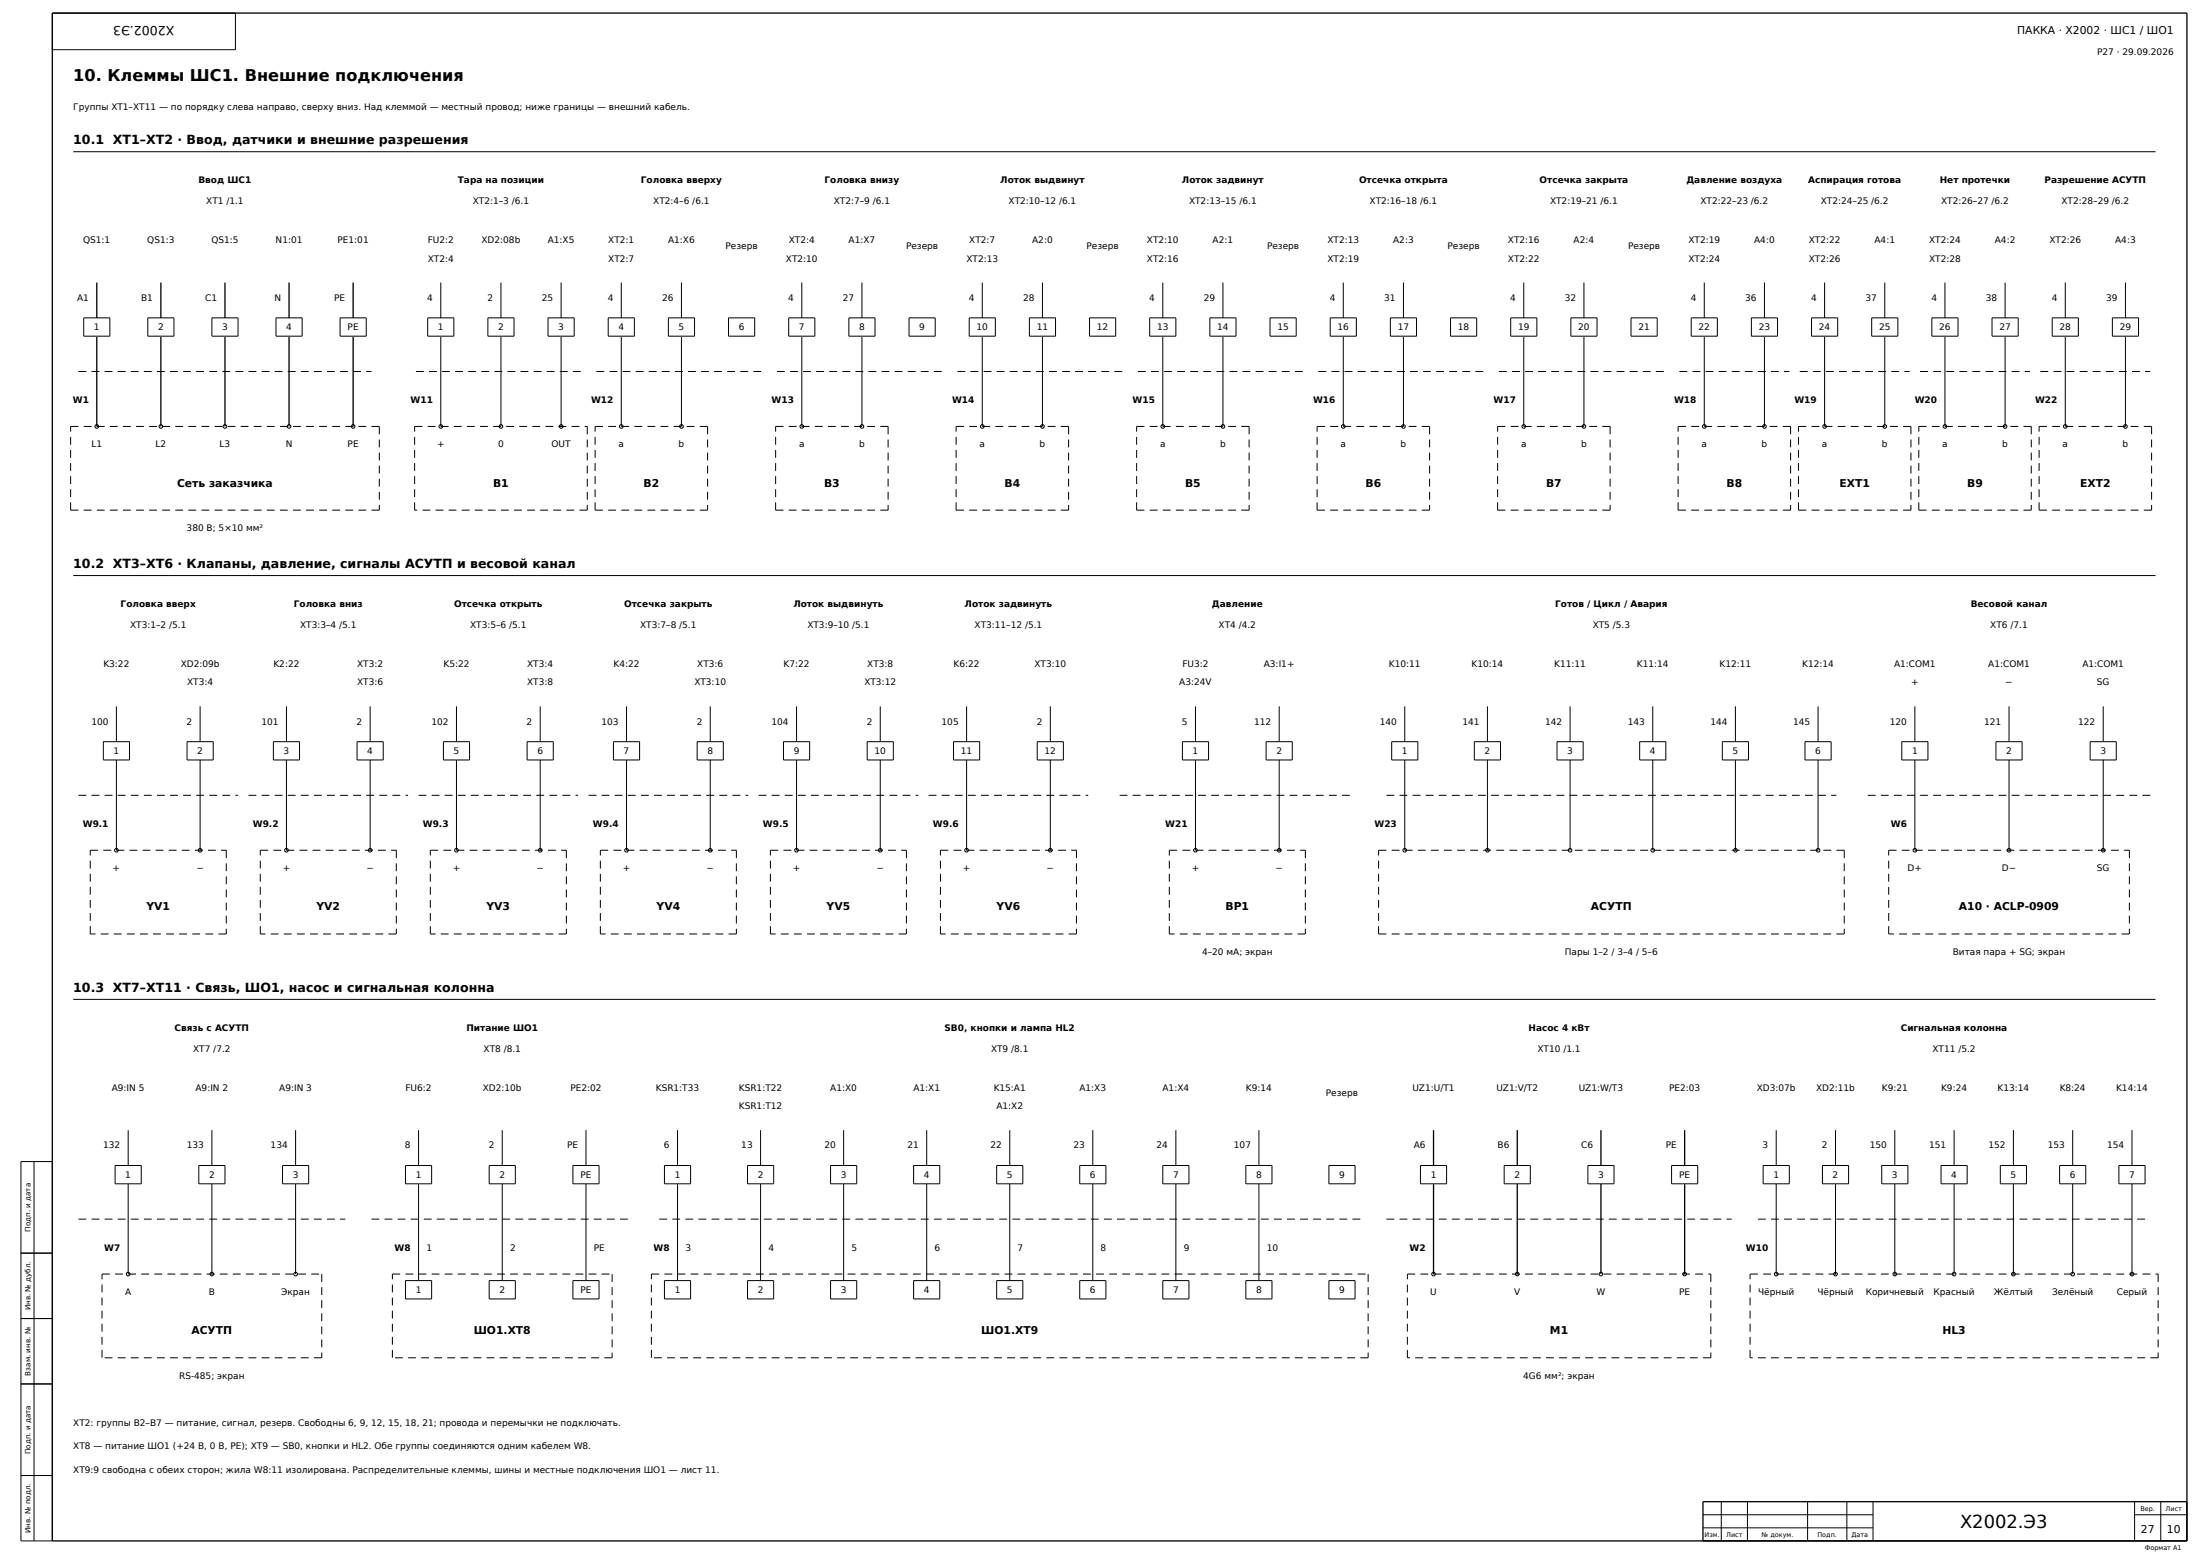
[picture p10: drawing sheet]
<svg xmlns="http://www.w3.org/2000/svg" width="841mm" height="594mm" viewBox="0 0 841 594" stroke-linecap="round" stroke-linejoin="round" font-family="sans-serif">
<path d="M20 5h816v584h-816zM37 108v55M836 574h-185v15" fill="none" stroke="#000" stroke-width=".5"/>
<g fill="none" stroke="#000" stroke-width=".38">
<path d="M20 5h70v14h-70zM28 58h796M8 444h12v145h-12zM13 444v145M8 479h12M8 504h12M8 529h12M8 564h12M651 579h65M658 574v15M668 574v15M691 574v15"/>
<path d="M706 574v15M716 574v15M816 579h20M816 574v15M826 574v15M651 584h65"/>
</g>
<path d="M30 142h112M27 163h118M145 163v32M27 195v-32M145 195h-118" fill="none" stroke="#000" stroke-width=".38" stroke-dasharray="3 2" stroke-linecap="butt"/>
<path d="M32 121.5h10v7h-10z" fill-rule="evenodd" fill="#fff"/>
<g fill="none" stroke="#000" stroke-width=".38">
<path d="M32 121.5h10v7h-10z"/>
<circle cx="37" cy="163" r=".7"/>
</g>
<path d="M61.5 108v55" fill="none" stroke="#000" stroke-width=".5"/>
<path d="M56.5 121.5h10v7h-10z" fill-rule="evenodd" fill="#fff"/>
<g fill="none" stroke="#000" stroke-width=".38">
<path d="M56.5 121.5h10v7h-10z"/>
<circle cx="61.5" cy="163" r=".7"/>
</g>
<path d="M86 108v55" fill="none" stroke="#000" stroke-width=".5"/>
<path d="M81 121.5h10v7h-10z" fill-rule="evenodd" fill="#fff"/>
<g fill="none" stroke="#000" stroke-width=".38">
<path d="M81 121.5h10v7h-10z"/>
<circle cx="86" cy="163" r=".7"/>
</g>
<path d="M110.5 108v55" fill="none" stroke="#000" stroke-width=".5"/>
<path d="M105.5 121.5h10v7h-10z" fill-rule="evenodd" fill="#fff"/>
<g fill="none" stroke="#000" stroke-width=".38">
<path d="M105.5 121.5h10v7h-10z"/>
<circle cx="110.5" cy="163" r=".7"/>
</g>
<path d="M135 108v55" fill="none" stroke="#000" stroke-width=".5"/>
<path d="M130 121.5h10v7h-10z" fill-rule="evenodd" fill="#fff"/>
<g fill="none" stroke="#000" stroke-width=".38">
<path d="M168.5 108v55M130 121.5h10v7h-10z"/>
<circle cx="135" cy="163" r=".7"/>
</g>
<path d="M159 142h65M158.5 163h66M224.5 163v32M158.5 195v-32M224.5 195h-66" fill="none" stroke="#000" stroke-width=".38" stroke-dasharray="3 2" stroke-linecap="butt"/>
<path d="M163.5 121.5h10v7h-10z" fill-rule="evenodd" fill="#fff"/>
<g fill="none" stroke="#000" stroke-width=".38">
<path d="M191.5 108v55M163.5 121.5h10v7h-10z"/>
<circle cx="168.5" cy="163" r=".7"/>
</g>
<path d="M186.5 121.5h10v7h-10z" fill-rule="evenodd" fill="#fff"/>
<g fill="none" stroke="#000" stroke-width=".38">
<path d="M214.5 108v55M186.5 121.5h10v7h-10z"/>
<circle cx="191.5" cy="163" r=".7"/>
</g>
<path d="M209.5 121.5h10v7h-10z" fill-rule="evenodd" fill="#fff"/>
<g fill="none" stroke="#000" stroke-width=".38">
<path d="M237.5 108v55M209.5 121.5h10v7h-10z"/>
<circle cx="214.5" cy="163" r=".7"/>
</g>
<path d="M228 142h65M227.5 163h43M270.5 163v32M227.5 195v-32M270.5 195h-43" fill="none" stroke="#000" stroke-width=".38" stroke-dasharray="3 2" stroke-linecap="butt"/>
<path d="M232.5 121.5h10v7h-10z" fill-rule="evenodd" fill="#fff"/>
<g fill="none" stroke="#000" stroke-width=".38">
<path d="M260.5 108v55M232.5 121.5h10v7h-10z"/>
<circle cx="237.5" cy="163" r=".7"/>
</g>
<path d="M255.5 121.5h10v7h-10z" fill-rule="evenodd" fill="#fff"/>
<g fill="none" stroke="#000" stroke-width=".38">
<path d="M255.5 121.5h10v7h-10z"/>
<circle cx="260.5" cy="163" r=".7"/>
</g>
<path d="M278.5 121.5h10v7h-10z" fill-rule="evenodd" fill="#fff"/>
<path d="M306.5 108v55M278.5 121.5h10v7h-10z" fill="none" stroke="#000" stroke-width=".38"/>
<path d="M297 142h65M296.5 163h43M339.5 163v32M296.5 195v-32M339.5 195h-43" fill="none" stroke="#000" stroke-width=".38" stroke-dasharray="3 2" stroke-linecap="butt"/>
<path d="M301.5 121.5h10v7h-10z" fill-rule="evenodd" fill="#fff"/>
<g fill="none" stroke="#000" stroke-width=".38">
<path d="M329.5 108v55M301.5 121.5h10v7h-10z"/>
<circle cx="306.5" cy="163" r=".7"/>
</g>
<path d="M324.5 121.5h10v7h-10z" fill-rule="evenodd" fill="#fff"/>
<g fill="none" stroke="#000" stroke-width=".38">
<path d="M324.5 121.5h10v7h-10z"/>
<circle cx="329.5" cy="163" r=".7"/>
</g>
<path d="M347.5 121.5h10v7h-10z" fill-rule="evenodd" fill="#fff"/>
<path d="M375.5 108v55M347.5 121.5h10v7h-10z" fill="none" stroke="#000" stroke-width=".38"/>
<path d="M366 142h65M365.5 163h43M408.5 163v32M365.5 195v-32M408.5 195h-43" fill="none" stroke="#000" stroke-width=".38" stroke-dasharray="3 2" stroke-linecap="butt"/>
<path d="M370.5 121.5h10v7h-10z" fill-rule="evenodd" fill="#fff"/>
<g fill="none" stroke="#000" stroke-width=".38">
<path d="M398.5 108v55M370.5 121.5h10v7h-10z"/>
<circle cx="375.5" cy="163" r=".7"/>
</g>
<path d="M393.5 121.5h10v7h-10z" fill-rule="evenodd" fill="#fff"/>
<g fill="none" stroke="#000" stroke-width=".38">
<path d="M393.5 121.5h10v7h-10z"/>
<circle cx="398.5" cy="163" r=".7"/>
</g>
<path d="M416.5 121.5h10v7h-10z" fill-rule="evenodd" fill="#fff"/>
<path d="M444.5 108v55M416.5 121.5h10v7h-10z" fill="none" stroke="#000" stroke-width=".38"/>
<path d="M435 142h65M434.5 163h43M477.5 163v32M434.5 195v-32M477.5 195h-43" fill="none" stroke="#000" stroke-width=".38" stroke-dasharray="3 2" stroke-linecap="butt"/>
<path d="M439.5 121.5h10v7h-10z" fill-rule="evenodd" fill="#fff"/>
<g fill="none" stroke="#000" stroke-width=".38">
<path d="M467.5 108v55M439.5 121.5h10v7h-10z"/>
<circle cx="444.5" cy="163" r=".7"/>
</g>
<path d="M462.5 121.5h10v7h-10z" fill-rule="evenodd" fill="#fff"/>
<g fill="none" stroke="#000" stroke-width=".38">
<path d="M462.5 121.5h10v7h-10z"/>
<circle cx="467.5" cy="163" r=".7"/>
</g>
<path d="M485.5 121.5h10v7h-10z" fill-rule="evenodd" fill="#fff"/>
<path d="M513.5 108v55M485.5 121.5h10v7h-10z" fill="none" stroke="#000" stroke-width=".38"/>
<path d="M504 142h65M503.5 163h43M546.5 163v32M503.5 195v-32M546.5 195h-43" fill="none" stroke="#000" stroke-width=".38" stroke-dasharray="3 2" stroke-linecap="butt"/>
<path d="M508.5 121.5h10v7h-10z" fill-rule="evenodd" fill="#fff"/>
<g fill="none" stroke="#000" stroke-width=".38">
<path d="M536.5 108v55M508.5 121.5h10v7h-10z"/>
<circle cx="513.5" cy="163" r=".7"/>
</g>
<path d="M531.5 121.5h10v7h-10z" fill-rule="evenodd" fill="#fff"/>
<g fill="none" stroke="#000" stroke-width=".38">
<path d="M531.5 121.5h10v7h-10z"/>
<circle cx="536.5" cy="163" r=".7"/>
</g>
<path d="M554.5 121.5h10v7h-10z" fill-rule="evenodd" fill="#fff"/>
<path d="M582.5 108v55M554.5 121.5h10v7h-10z" fill="none" stroke="#000" stroke-width=".38"/>
<path d="M573 142h65M572.5 163h43M615.5 163v32M572.5 195v-32M615.5 195h-43" fill="none" stroke="#000" stroke-width=".38" stroke-dasharray="3 2" stroke-linecap="butt"/>
<path d="M577.5 121.5h10v7h-10z" fill-rule="evenodd" fill="#fff"/>
<g fill="none" stroke="#000" stroke-width=".38">
<path d="M605.5 108v55M577.5 121.5h10v7h-10z"/>
<circle cx="582.5" cy="163" r=".7"/>
</g>
<path d="M600.5 121.5h10v7h-10z" fill-rule="evenodd" fill="#fff"/>
<g fill="none" stroke="#000" stroke-width=".38">
<path d="M600.5 121.5h10v7h-10z"/>
<circle cx="605.5" cy="163" r=".7"/>
</g>
<path d="M623.5 121.5h10v7h-10z" fill-rule="evenodd" fill="#fff"/>
<path d="M651.5 108v55M623.5 121.5h10v7h-10z" fill="none" stroke="#000" stroke-width=".38"/>
<path d="M642 142h42M641.5 163h43M684.5 163v32M641.5 195v-32M684.5 195h-43" fill="none" stroke="#000" stroke-width=".38" stroke-dasharray="3 2" stroke-linecap="butt"/>
<path d="M646.5 121.5h10v7h-10z" fill-rule="evenodd" fill="#fff"/>
<g fill="none" stroke="#000" stroke-width=".38">
<path d="M674.5 108v55M646.5 121.5h10v7h-10z"/>
<circle cx="651.5" cy="163" r=".7"/>
</g>
<path d="M669.5 121.5h10v7h-10z" fill-rule="evenodd" fill="#fff"/>
<g fill="none" stroke="#000" stroke-width=".38">
<path d="M697.5 108v55M669.5 121.5h10v7h-10z"/>
<circle cx="674.5" cy="163" r=".7"/>
</g>
<path d="M688 142h42M687.5 163h43M730.5 163v32M687.5 195v-32M730.5 195h-43" fill="none" stroke="#000" stroke-width=".38" stroke-dasharray="3 2" stroke-linecap="butt"/>
<path d="M692.5 121.5h10v7h-10z" fill-rule="evenodd" fill="#fff"/>
<g fill="none" stroke="#000" stroke-width=".38">
<path d="M720.5 108v55M692.5 121.5h10v7h-10z"/>
<circle cx="697.5" cy="163" r=".7"/>
</g>
<path d="M715.5 121.5h10v7h-10z" fill-rule="evenodd" fill="#fff"/>
<g fill="none" stroke="#000" stroke-width=".38">
<path d="M743.5 108v55M715.5 121.5h10v7h-10z"/>
<circle cx="720.5" cy="163" r=".7"/>
</g>
<path d="M734 142h42M733.5 163h43M776.5 163v32M733.5 195v-32M776.5 195h-43" fill="none" stroke="#000" stroke-width=".38" stroke-dasharray="3 2" stroke-linecap="butt"/>
<path d="M738.5 121.5h10v7h-10z" fill-rule="evenodd" fill="#fff"/>
<g fill="none" stroke="#000" stroke-width=".38">
<path d="M766.5 108v55M738.5 121.5h10v7h-10z"/>
<circle cx="743.5" cy="163" r=".7"/>
</g>
<path d="M761.5 121.5h10v7h-10z" fill-rule="evenodd" fill="#fff"/>
<g fill="none" stroke="#000" stroke-width=".38">
<path d="M789.5 108v55M761.5 121.5h10v7h-10z"/>
<circle cx="766.5" cy="163" r=".7"/>
</g>
<path d="M780 142h42M779.5 163h43M822.5 163v32M779.5 195v-32M822.5 195h-43" fill="none" stroke="#000" stroke-width=".38" stroke-dasharray="3 2" stroke-linecap="butt"/>
<path d="M784.5 121.5h10v7h-10z" fill-rule="evenodd" fill="#fff"/>
<g fill="none" stroke="#000" stroke-width=".38">
<path d="M812.5 108v55M784.5 121.5h10v7h-10z"/>
<circle cx="789.5" cy="163" r=".7"/>
</g>
<path d="M807.5 121.5h10v7h-10z" fill-rule="evenodd" fill="#fff"/>
<g fill="none" stroke="#000" stroke-width=".38">
<path d="M807.5 121.5h10v7h-10zM28 220h796M44.5 270v55"/>
<circle cx="812.5" cy="163" r=".7"/>
</g>
<path d="M30 304h61M34.5 325h52M86.5 325v32M34.5 357v-32M86.5 357h-52" fill="none" stroke="#000" stroke-width=".38" stroke-dasharray="3 2" stroke-linecap="butt"/>
<path d="M39.5 283.5h10v7h-10z" fill-rule="evenodd" fill="#fff"/>
<g fill="none" stroke="#000" stroke-width=".38">
<path d="M76.5 270v55M39.5 283.5h10v7h-10z"/>
<circle cx="44.5" cy="325" r=".7"/>
</g>
<path d="M71.5 283.5h10v7h-10z" fill-rule="evenodd" fill="#fff"/>
<g fill="none" stroke="#000" stroke-width=".38">
<path d="M109.5 270v55M71.5 283.5h10v7h-10z"/>
<circle cx="76.5" cy="325" r=".7"/>
</g>
<path d="M95 304h61M99.5 325h52M151.5 325v32M99.5 357v-32M151.5 357h-52" fill="none" stroke="#000" stroke-width=".38" stroke-dasharray="3 2" stroke-linecap="butt"/>
<path d="M104.5 283.5h10v7h-10z" fill-rule="evenodd" fill="#fff"/>
<g fill="none" stroke="#000" stroke-width=".38">
<path d="M141.5 270v55M104.5 283.5h10v7h-10z"/>
<circle cx="109.5" cy="325" r=".7"/>
</g>
<path d="M136.5 283.5h10v7h-10z" fill-rule="evenodd" fill="#fff"/>
<g fill="none" stroke="#000" stroke-width=".38">
<path d="M174.5 270v55M136.5 283.5h10v7h-10z"/>
<circle cx="141.5" cy="325" r=".7"/>
</g>
<path d="M160 304h61M164.5 325h52M216.5 325v32M164.5 357v-32M216.5 357h-52" fill="none" stroke="#000" stroke-width=".38" stroke-dasharray="3 2" stroke-linecap="butt"/>
<path d="M169.5 283.5h10v7h-10z" fill-rule="evenodd" fill="#fff"/>
<g fill="none" stroke="#000" stroke-width=".38">
<path d="M206.5 270v55M169.5 283.5h10v7h-10z"/>
<circle cx="174.5" cy="325" r=".7"/>
</g>
<path d="M201.5 283.5h10v7h-10z" fill-rule="evenodd" fill="#fff"/>
<g fill="none" stroke="#000" stroke-width=".38">
<path d="M239.5 270v55M201.5 283.5h10v7h-10z"/>
<circle cx="206.5" cy="325" r=".7"/>
</g>
<path d="M225 304h61M229.5 325h52M281.5 325v32M229.5 357v-32M281.5 357h-52" fill="none" stroke="#000" stroke-width=".38" stroke-dasharray="3 2" stroke-linecap="butt"/>
<path d="M234.5 283.5h10v7h-10z" fill-rule="evenodd" fill="#fff"/>
<g fill="none" stroke="#000" stroke-width=".38">
<path d="M271.5 270v55M234.5 283.5h10v7h-10z"/>
<circle cx="239.5" cy="325" r=".7"/>
</g>
<path d="M266.5 283.5h10v7h-10z" fill-rule="evenodd" fill="#fff"/>
<g fill="none" stroke="#000" stroke-width=".38">
<path d="M304.5 270v55M266.5 283.5h10v7h-10z"/>
<circle cx="271.5" cy="325" r=".7"/>
</g>
<path d="M290 304h61M294.5 325h52M346.5 325v32M294.5 357v-32M346.5 357h-52" fill="none" stroke="#000" stroke-width=".38" stroke-dasharray="3 2" stroke-linecap="butt"/>
<path d="M299.5 283.5h10v7h-10z" fill-rule="evenodd" fill="#fff"/>
<g fill="none" stroke="#000" stroke-width=".38">
<path d="M336.5 270v55M299.5 283.5h10v7h-10z"/>
<circle cx="304.5" cy="325" r=".7"/>
</g>
<path d="M331.5 283.5h10v7h-10z" fill-rule="evenodd" fill="#fff"/>
<g fill="none" stroke="#000" stroke-width=".38">
<path d="M369.5 270v55M331.5 283.5h10v7h-10z"/>
<circle cx="336.5" cy="325" r=".7"/>
</g>
<path d="M355 304h61M359.5 325h52M411.5 325v32M359.5 357v-32M411.5 357h-52" fill="none" stroke="#000" stroke-width=".38" stroke-dasharray="3 2" stroke-linecap="butt"/>
<path d="M364.5 283.5h10v7h-10z" fill-rule="evenodd" fill="#fff"/>
<g fill="none" stroke="#000" stroke-width=".38">
<path d="M401.5 270v55M364.5 283.5h10v7h-10z"/>
<circle cx="369.5" cy="325" r=".7"/>
</g>
<path d="M396.5 283.5h10v7h-10z" fill-rule="evenodd" fill="#fff"/>
<g fill="none" stroke="#000" stroke-width=".38">
<path d="M457 270v55M396.5 283.5h10v7h-10z"/>
<circle cx="401.5" cy="325" r=".7"/>
</g>
<path d="M428 304h90M447 325h52M499 325v32M447 357v-32M499 357h-52" fill="none" stroke="#000" stroke-width=".38" stroke-dasharray="3 2" stroke-linecap="butt"/>
<path d="M452 283.5h10v7h-10z" fill-rule="evenodd" fill="#fff"/>
<g fill="none" stroke="#000" stroke-width=".38">
<path d="M489 270v55M452 283.5h10v7h-10z"/>
<circle cx="457" cy="325" r=".7"/>
</g>
<path d="M484 283.5h10v7h-10z" fill-rule="evenodd" fill="#fff"/>
<g fill="none" stroke="#000" stroke-width=".38">
<path d="M537 270v55M484 283.5h10v7h-10z"/>
<circle cx="489" cy="325" r=".7"/>
</g>
<path d="M530 304h172M527 325h178M705 325v32M527 357v-32M705 357h-178" fill="none" stroke="#000" stroke-width=".38" stroke-dasharray="3 2" stroke-linecap="butt"/>
<path d="M532 283.5h10v7h-10z" fill-rule="evenodd" fill="#fff"/>
<g fill="none" stroke="#000" stroke-width=".38">
<path d="M568.6 270v55M532 283.5h10v7h-10z"/>
<circle cx="537" cy="325" r=".7"/>
</g>
<path d="M563.6 283.5h10v7h-10z" fill-rule="evenodd" fill="#fff"/>
<g fill="none" stroke="#000" stroke-width=".38">
<path d="M600.2 270v55M563.6 283.5h10v7h-10z"/>
<circle cx="568.6" cy="325" r=".7"/>
</g>
<path d="M595.2 283.5h10v7h-10z" fill-rule="evenodd" fill="#fff"/>
<g fill="none" stroke="#000" stroke-width=".38">
<path d="M631.8 270v55M595.2 283.5h10v7h-10z"/>
<circle cx="600.2" cy="325" r=".7"/>
</g>
<path d="M626.8 283.5h10v7h-10z" fill-rule="evenodd" fill="#fff"/>
<g fill="none" stroke="#000" stroke-width=".38">
<path d="M663.4 270v55M626.8 283.5h10v7h-10z"/>
<circle cx="631.8" cy="325" r=".7"/>
</g>
<path d="M658.4 283.5h10v7h-10z" fill-rule="evenodd" fill="#fff"/>
<g fill="none" stroke="#000" stroke-width=".38">
<path d="M695 270v55M658.4 283.5h10v7h-10z"/>
<circle cx="663.4" cy="325" r=".7"/>
</g>
<path d="M690 283.5h10v7h-10z" fill-rule="evenodd" fill="#fff"/>
<g fill="none" stroke="#000" stroke-width=".38">
<path d="M732 270v55M690 283.5h10v7h-10z"/>
<circle cx="695" cy="325" r=".7"/>
</g>
<path d="M714 304h108M722 325h92M814 325v32M722 357v-32M814 357h-92" fill="none" stroke="#000" stroke-width=".38" stroke-dasharray="3 2" stroke-linecap="butt"/>
<path d="M727 283.5h10v7h-10z" fill-rule="evenodd" fill="#fff"/>
<g fill="none" stroke="#000" stroke-width=".38">
<path d="M768 270v55M727 283.5h10v7h-10z"/>
<circle cx="732" cy="325" r=".7"/>
</g>
<path d="M763 283.5h10v7h-10z" fill-rule="evenodd" fill="#fff"/>
<g fill="none" stroke="#000" stroke-width=".38">
<path d="M804 270v55M763 283.5h10v7h-10z"/>
<circle cx="768" cy="325" r=".7"/>
</g>
<path d="M799 283.5h10v7h-10z" fill-rule="evenodd" fill="#fff"/>
<g fill="none" stroke="#000" stroke-width=".38">
<path d="M799 283.5h10v7h-10zM28 382h796M49 432v55"/>
<circle cx="804" cy="325" r=".7"/>
</g>
<path d="M30 466h102M39 487h84M123 487v32M39 519v-32M123 519h-84" fill="none" stroke="#000" stroke-width=".38" stroke-dasharray="3 2" stroke-linecap="butt"/>
<path d="M44 445.5h10v7h-10z" fill-rule="evenodd" fill="#fff"/>
<g fill="none" stroke="#000" stroke-width=".38">
<path d="M81 432v55M44 445.5h10v7h-10z"/>
<circle cx="49" cy="487" r=".7"/>
</g>
<path d="M76 445.5h10v7h-10z" fill-rule="evenodd" fill="#fff"/>
<g fill="none" stroke="#000" stroke-width=".38">
<path d="M113 432v55M76 445.5h10v7h-10z"/>
<circle cx="81" cy="487" r=".7"/>
</g>
<path d="M108 445.5h10v7h-10z" fill-rule="evenodd" fill="#fff"/>
<g fill="none" stroke="#000" stroke-width=".38">
<path d="M160 432v61M108 445.5h10v7h-10z"/>
<circle cx="113" cy="487" r=".7"/>
</g>
<path d="M142 466h100M150 487h84M234 487v32M150 519v-32M234 519h-84" fill="none" stroke="#000" stroke-width=".38" stroke-dasharray="3 2" stroke-linecap="butt"/>
<path d="M155 445.5h10v7h-10z" fill-rule="evenodd" fill="#fff"/>
<path d="M155 445.5h10v7h-10z" fill="none" stroke="#000" stroke-width=".38"/>
<path d="M155 489.5h10v7h-10z" fill-rule="evenodd" fill="#fff"/>
<path d="M192 432v61M155 489.5h10v7h-10z" fill="none" stroke="#000" stroke-width=".38"/>
<path d="M187 445.5h10v7h-10z" fill-rule="evenodd" fill="#fff"/>
<path d="M187 445.5h10v7h-10z" fill="none" stroke="#000" stroke-width=".38"/>
<path d="M187 489.5h10v7h-10z" fill-rule="evenodd" fill="#fff"/>
<path d="M224 432v61M187 489.5h10v7h-10z" fill="none" stroke="#000" stroke-width=".38"/>
<path d="M219 445.5h10v7h-10z" fill-rule="evenodd" fill="#fff"/>
<path d="M219 445.5h10v7h-10z" fill="none" stroke="#000" stroke-width=".38"/>
<path d="M219 489.5h10v7h-10z" fill-rule="evenodd" fill="#fff"/>
<path d="M259 432v61M219 489.5h10v7h-10z" fill="none" stroke="#000" stroke-width=".38"/>
<path d="M252 466h268M249 487h274M523 487v32M249 519v-32M523 519h-274" fill="none" stroke="#000" stroke-width=".38" stroke-dasharray="3 2" stroke-linecap="butt"/>
<path d="M254 445.5h10v7h-10z" fill-rule="evenodd" fill="#fff"/>
<path d="M254 445.5h10v7h-10z" fill="none" stroke="#000" stroke-width=".38"/>
<path d="M254 489.5h10v7h-10z" fill-rule="evenodd" fill="#fff"/>
<path d="M290.7 432v61M254 489.5h10v7h-10z" fill="none" stroke="#000" stroke-width=".38"/>
<path d="M285.8 445.5h9.9v7h-9.9z" fill-rule="evenodd" fill="#fff"/>
<path d="M285.8 445.5h10v7h-10z" fill="none" stroke="#000" stroke-width=".38"/>
<path d="M285.8 489.5h9.9v7h-9.9z" fill-rule="evenodd" fill="#fff"/>
<path d="M322.5 432v61M285.8 489.5h10v7h-10z" fill="none" stroke="#000" stroke-width=".38"/>
<path d="M317.5 445.5h10v7h-10z" fill-rule="evenodd" fill="#fff"/>
<path d="M317.5 445.5h10v7h-10z" fill="none" stroke="#000" stroke-width=".38"/>
<path d="M317.5 489.5h10v7h-10z" fill-rule="evenodd" fill="#fff"/>
<path d="M354.2 432v61M317.5 489.5h10v7h-10z" fill="none" stroke="#000" stroke-width=".38"/>
<path d="M349.2 445.5h10v7h-10z" fill-rule="evenodd" fill="#fff"/>
<path d="M349.2 445.5h10v7h-10z" fill="none" stroke="#000" stroke-width=".38"/>
<path d="M349.2 489.5h10v7h-10z" fill-rule="evenodd" fill="#fff"/>
<path d="M386 432v61M349.2 489.5h10v7h-10z" fill="none" stroke="#000" stroke-width=".38"/>
<path d="M381 445.5h10v7h-10z" fill-rule="evenodd" fill="#fff"/>
<path d="M381 445.5h10v7h-10z" fill="none" stroke="#000" stroke-width=".38"/>
<path d="M381 489.5h10v7h-10z" fill-rule="evenodd" fill="#fff"/>
<path d="M417.7 432v61M381 489.5h10v7h-10z" fill="none" stroke="#000" stroke-width=".38"/>
<path d="M412.7 445.5h10v7h-10z" fill-rule="evenodd" fill="#fff"/>
<path d="M412.7 445.5h10v7h-10z" fill="none" stroke="#000" stroke-width=".38"/>
<path d="M412.7 489.5h10v7h-10z" fill-rule="evenodd" fill="#fff"/>
<path d="M449.5 432v61M412.7 489.5h10v7h-10z" fill="none" stroke="#000" stroke-width=".38"/>
<path d="M444.5 445.5h10v7h-10z" fill-rule="evenodd" fill="#fff"/>
<path d="M444.5 445.5h10v7h-10z" fill="none" stroke="#000" stroke-width=".38"/>
<path d="M444.5 489.5h10v7h-10z" fill-rule="evenodd" fill="#fff"/>
<path d="M481.2 432v61M444.5 489.5h10v7h-10z" fill="none" stroke="#000" stroke-width=".38"/>
<path d="M476.2 445.5h10v7h-10z" fill-rule="evenodd" fill="#fff"/>
<path d="M476.2 445.5h10v7h-10z" fill="none" stroke="#000" stroke-width=".38"/>
<path d="M476.2 489.5h10v7h-10z" fill-rule="evenodd" fill="#fff"/>
<path d="M476.2 489.5h10v7h-10z" fill="none" stroke="#000" stroke-width=".38"/>
<path d="M508 445.5h10v7h-10z" fill-rule="evenodd" fill="#fff"/>
<path d="M508 445.5h10v7h-10z" fill="none" stroke="#000" stroke-width=".38"/>
<path d="M508 489.5h10v7h-10z" fill-rule="evenodd" fill="#fff"/>
<path d="M508 489.5h10v7h-10z" fill="none" stroke="#000" stroke-width=".38"/>
<path d="M530 466h132M538 487h116M654 487v32M538 519v-32M654 519h-116" fill="none" stroke="#000" stroke-width=".38" stroke-dasharray="3 2" stroke-linecap="butt"/>
<path d="M548 432v55" fill="none" stroke="#000" stroke-width=".5"/>
<path d="M543 445.5h10v7h-10z" fill-rule="evenodd" fill="#fff"/>
<g fill="none" stroke="#000" stroke-width=".38">
<path d="M543 445.5h10v7h-10z"/>
<circle cx="548" cy="487" r=".7"/>
</g>
<path d="M580 432v55" fill="none" stroke="#000" stroke-width=".5"/>
<path d="M575 445.5h10v7h-10z" fill-rule="evenodd" fill="#fff"/>
<g fill="none" stroke="#000" stroke-width=".38">
<path d="M575 445.5h10v7h-10z"/>
<circle cx="580" cy="487" r=".7"/>
</g>
<path d="M612 432v55" fill="none" stroke="#000" stroke-width=".5"/>
<path d="M607 445.5h10v7h-10z" fill-rule="evenodd" fill="#fff"/>
<g fill="none" stroke="#000" stroke-width=".38">
<path d="M607 445.5h10v7h-10z"/>
<circle cx="612" cy="487" r=".7"/>
</g>
<path d="M644 432v55" fill="none" stroke="#000" stroke-width=".5"/>
<path d="M639 445.5h10v7h-10z" fill-rule="evenodd" fill="#fff"/>
<g fill="none" stroke="#000" stroke-width=".38">
<path d="M679 432v55M639 445.5h10v7h-10z"/>
<circle cx="644" cy="487" r=".7"/>
</g>
<path d="M672 466h150M669 487h156M825 487v32M669 519v-32M825 519h-156" fill="none" stroke="#000" stroke-width=".38" stroke-dasharray="3 2" stroke-linecap="butt"/>
<path d="M674 445.5h10v7h-10z" fill-rule="evenodd" fill="#fff"/>
<g fill="none" stroke="#000" stroke-width=".38">
<path d="M701.7 432v55M674 445.5h10v7h-10z"/>
<circle cx="679" cy="487" r=".7"/>
</g>
<path d="M696.7 445.5h10v7h-10z" fill-rule="evenodd" fill="#fff"/>
<g fill="none" stroke="#000" stroke-width=".38">
<path d="M724.3 432v55M696.7 445.5h10v7h-10z"/>
<circle cx="701.7" cy="487" r=".7"/>
</g>
<path d="M719.3 445.5h10v7h-10z" fill-rule="evenodd" fill="#fff"/>
<g fill="none" stroke="#000" stroke-width=".38">
<path d="M747 432v55M719.3 445.5h10v7h-10z"/>
<circle cx="724.3" cy="487" r=".7"/>
</g>
<path d="M742 445.5h10v7h-10z" fill-rule="evenodd" fill="#fff"/>
<g fill="none" stroke="#000" stroke-width=".38">
<path d="M769.7 432v55M742 445.5h10v7h-10z"/>
<circle cx="747" cy="487" r=".7"/>
</g>
<path d="M764.7 445.5h10v7h-10z" fill-rule="evenodd" fill="#fff"/>
<g fill="none" stroke="#000" stroke-width=".38">
<path d="M792.3 432v55M764.7 445.5h10v7h-10z"/>
<circle cx="769.7" cy="487" r=".7"/>
</g>
<path d="M787.3 445.5h10v7h-10z" fill-rule="evenodd" fill="#fff"/>
<g fill="none" stroke="#000" stroke-width=".38">
<path d="M815 432v55M787.3 445.5h10v7h-10z"/>
<circle cx="792.3" cy="487" r=".7"/>
</g>
<path d="M810 445.5h10v7h-10z" fill-rule="evenodd" fill="#fff"/>
<g fill="none" stroke="#000" stroke-width=".38">
<path d="M810 445.5h10v7h-10z"/>
<circle cx="815" cy="487" r=".7"/>
</g>
<text font-size="6.9" x="749.3" y="584">X2002.Э3</text>
<text font-size="6.2" x="28" y="31">10. Клеммы ШС1. Внешние подключения</text>
<g font-size="4.8">
<text x="66.7" y="10" transform="rotate(-180 66.7 10)">X2002.Э3</text>
<text x="28" y="55">10.1 XT1–XT2 · Ввод, датчики и внешние разрешения</text>
<text x="28" y="217">10.2 XT3–XT6 · Клапаны, давление, сигналы АСУТП и весовой канал</text>
<text x="28" y="379">10.3 XT7–XT11 · Связь, ШО1, насос и сигнальная колонна</text>
</g>
<g font-size="4.1">
<text x="771.1" y="13">ПАККА · X2002 · ШС1 / ШО1</text>
<text x="67.7" y="186">Сеть заказчика</text>
<text x="188.5" y="186">B1</text>
<text x="246" y="186">B2</text>
<text x="315" y="186">B3</text>
<text x="384" y="186">B4</text>
<text x="453" y="186">B5</text>
<text x="522" y="186">B6</text>
<text x="591" y="186">B7</text>
<text x="660" y="186">B8</text>
<text x="703.2" y="186">EXT1</text>
<text x="752" y="186">B9</text>
<text x="795.2" y="186">EXT2</text>
<text x="56" y="348">YV1</text>
<text x="121" y="348">YV2</text>
<text x="186" y="348">YV3</text>
<text x="251" y="348">YV4</text>
<text x="316" y="348">YV5</text>
<text x="381" y="348">YV6</text>
<text x="468.5" y="348">BP1</text>
<text x="608.2" y="348">АСУТП</text>
<text x="748.8" y="348">A10 · ACLP-0909</text>
<text x="73.2" y="510">АСУТП</text>
<text x="181.1" y="510">ШО1.XT8</text>
<text x="375.1" y="510">ШО1.XT9</text>
<text x="592.5" y="510">M1</text>
<text x="742.5" y="510">HL3</text>
<text x="818.4" y="586">27</text>
<text x="828.4" y="586">10</text>
</g>
<g font-size="3.4">
<text x="801.7" y="21">Р27 · 29.09.2026</text>
<text x="28" y="42">Группы XT1–XT11 — по порядку слева направо, сверху вниз. Над клеммой — местный провод; ниже границы — внешний кабель.</text>
<text x="75.9" y="70">Ввод ШС1</text>
<text x="175" y="70">Тара на позиции</text>
<text x="245" y="70">Головка вверху</text>
<text x="315.2" y="70">Головка внизу</text>
<text x="382.4" y="70">Лоток выдвинут</text>
<text x="451.8" y="70">Лоток задвинут</text>
<text x="519.5" y="70">Отсечка открыта</text>
<text x="588.5" y="70">Отсечка закрыта</text>
<text x="644.6" y="70">Давление воздуха</text>
<text x="691.2" y="70">Аспирация готова</text>
<text x="741.5" y="70">Нет протечки</text>
<text x="781.6" y="70">Разрешение АСУТП</text>
<text x="78.8" y="78">XT1 /1.1</text>
<text x="180.7" y="78">XT2:1–3 /6.1</text>
<text x="249.7" y="78">XT2:4–6 /6.1</text>
<text x="318.7" y="78">XT2:7–9 /6.1</text>
<text x="385.5" y="78">XT2:10–12 /6.1</text>
<text x="454.5" y="78">XT2:13–15 /6.1</text>
<text x="523.5" y="78">XT2:16–18 /6.1</text>
<text x="592.5" y="78">XT2:19–21 /6.1</text>
<text x="650" y="78">XT2:22–23 /6.2</text>
<text x="696" y="78">XT2:24–25 /6.2</text>
<text x="742" y="78">XT2:26–27 /6.2</text>
<text x="788" y="78">XT2:28–29 /6.2</text>
<text x="31.8" y="93">QS1:1</text>
<text x="56.3" y="93">QS1:3</text>
<text x="80.8" y="93">QS1:5</text>
<text x="105.4" y="93">N1:01</text>
<text x="129" y="93">PE1:01</text>
<text x="163.5" y="93">FU2:2</text>
<text x="184.1" y="93">XD2:08b</text>
<text x="209.4" y="93">A1:X5</text>
<text x="232.5" y="93">XT2:1</text>
<text x="255.4" y="93">A1:X6</text>
<text x="277.3" y="95">Резерв</text>
<text x="301.5" y="93">XT2:4</text>
<text x="324.4" y="93">A1:X7</text>
<text x="346.3" y="95">Резерв</text>
<text x="370.5" y="93">XT2:7</text>
<text x="394.6" y="93">A2:0</text>
<text x="415.3" y="95">Резерв</text>
<text x="438.4" y="93">XT2:10</text>
<text x="463.6" y="93">A2:1</text>
<text x="484.3" y="95">Резерв</text>
<text x="507.4" y="93">XT2:13</text>
<text x="532.6" y="93">A2:3</text>
<text x="553.3" y="95">Резерв</text>
<text x="576.4" y="93">XT2:16</text>
<text x="601.6" y="93">A2:4</text>
<text x="622.3" y="95">Резерв</text>
<text x="645.4" y="93">XT2:19</text>
<text x="670.6" y="93">A4:0</text>
<text x="691.4" y="93">XT2:22</text>
<text x="716.6" y="93">A4:1</text>
<text x="737.4" y="93">XT2:24</text>
<text x="762.6" y="93">A4:2</text>
<text x="783.4" y="93">XT2:26</text>
<text x="808.6" y="93">A4:3</text>
<text x="163.5" y="100">XT2:4</text>
<text x="232.5" y="100">XT2:7</text>
<text x="300.4" y="100">XT2:10</text>
<text x="369.4" y="100">XT2:13</text>
<text x="438.4" y="100">XT2:16</text>
<text x="507.4" y="100">XT2:19</text>
<text x="576.4" y="100">XT2:22</text>
<text x="645.4" y="100">XT2:24</text>
<text x="691.4" y="100">XT2:26</text>
<text x="737.4" y="100">XT2:28</text>
<text x="29.5" y="115">A1</text>
<text x="54" y="115">B1</text>
<text x="78.4" y="115">C1</text>
<text x="104.9" y="115">N</text>
<text x="127.8" y="115">PE</text>
<text x="163.3" y="115">4</text>
<text x="186.3" y="115">2</text>
<text x="207.1" y="115">25</text>
<text x="232.3" y="115">4</text>
<text x="253.1" y="115">26</text>
<text x="301.3" y="115">4</text>
<text x="322.1" y="115">27</text>
<text x="370.3" y="115">4</text>
<text x="391.1" y="115">28</text>
<text x="439.3" y="115">4</text>
<text x="460.1" y="115">29</text>
<text x="508.3" y="115">4</text>
<text x="529.1" y="115">31</text>
<text x="577.3" y="115">4</text>
<text x="598.1" y="115">32</text>
<text x="646.3" y="115">4</text>
<text x="667.1" y="115">36</text>
<text x="692.3" y="115">4</text>
<text x="713.1" y="115">37</text>
<text x="738.3" y="115">4</text>
<text x="759.1" y="115">38</text>
<text x="784.3" y="115">4</text>
<text x="805.1" y="115">39</text>
<text x="35.9" y="126.2">1</text>
<text x="60.4" y="126.2">2</text>
<text x="84.9" y="126.2">3</text>
<text x="109.4" y="126.2">4</text>
<text x="132.9" y="126.2">PE</text>
<text x="167.4" y="126.2">1</text>
<text x="190.4" y="126.2">2</text>
<text x="213.4" y="126.2">3</text>
<text x="236.4" y="126.2">4</text>
<text x="259.4" y="126.2">5</text>
<text x="282.4" y="126.2">6</text>
<text x="305.4" y="126.2">7</text>
<text x="328.4" y="126.2">8</text>
<text x="351.4" y="126.2">9</text>
<text x="373.3" y="126.2">10</text>
<text x="396.3" y="126.2">11</text>
<text x="419.3" y="126.2">12</text>
<text x="442.3" y="126.2">13</text>
<text x="465.3" y="126.2">14</text>
<text x="488.3" y="126.2">15</text>
<text x="511.3" y="126.2">16</text>
<text x="534.3" y="126.2">17</text>
<text x="557.3" y="126.2">18</text>
<text x="580.3" y="126.2">19</text>
<text x="603.3" y="126.2">20</text>
<text x="626.3" y="126.2">21</text>
<text x="649.3" y="126.2">22</text>
<text x="672.3" y="126.2">23</text>
<text x="695.3" y="126.2">24</text>
<text x="718.3" y="126.2">25</text>
<text x="741.3" y="126.2">26</text>
<text x="764.3" y="126.2">27</text>
<text x="787.3" y="126.2">28</text>
<text x="810.3" y="126.2">29</text>
<text x="27.8" y="154">W1</text>
<text x="156.9" y="154">W11</text>
<text x="225.9" y="154">W12</text>
<text x="294.9" y="154">W13</text>
<text x="363.9" y="154">W14</text>
<text x="432.9" y="154">W15</text>
<text x="501.9" y="154">W16</text>
<text x="570.9" y="154">W17</text>
<text x="639.9" y="154">W18</text>
<text x="685.9" y="154">W19</text>
<text x="731.9" y="154">W20</text>
<text x="777.9" y="154">W22</text>
<text x="35" y="171">L1</text>
<text x="59.5" y="171">L2</text>
<text x="84" y="171">L3</text>
<text x="109.2" y="171">N</text>
<text x="132.9" y="171">PE</text>
<text x="167.1" y="171">+</text>
<text x="190.4" y="171">0</text>
<text x="210.8" y="171">OUT</text>
<text x="236.4" y="171">a</text>
<text x="259.4" y="171">b</text>
<text x="305.4" y="171">a</text>
<text x="328.4" y="171">b</text>
<text x="374.4" y="171">a</text>
<text x="397.4" y="171">b</text>
<text x="443.4" y="171">a</text>
<text x="466.4" y="171">b</text>
<text x="512.4" y="171">a</text>
<text x="535.4" y="171">b</text>
<text x="581.4" y="171">a</text>
<text x="604.4" y="171">b</text>
<text x="650.4" y="171">a</text>
<text x="673.4" y="171">b</text>
<text x="696.4" y="171">a</text>
<text x="719.4" y="171">b</text>
<text x="742.4" y="171">a</text>
<text x="765.4" y="171">b</text>
<text x="788.4" y="171">a</text>
<text x="811.4" y="171">b</text>
<text x="71.4" y="203">380 В; 5×10 мм²</text>
<text x="46.1" y="232">Головка вверх</text>
<text x="112.3" y="232">Головка вниз</text>
<text x="173.6" y="232">Отсечка открыть</text>
<text x="238.6" y="232">Отсечка закрыть</text>
<text x="303.3" y="232">Лоток выдвинуть</text>
<text x="368.8" y="232">Лоток задвинуть</text>
<text x="463.3" y="232">Давление</text>
<text x="594.5" y="232">Готов / Цикл / Авария</text>
<text x="753.4" y="232">Весовой канал</text>
<text x="49.7" y="240">XT3:1–2 /5.1</text>
<text x="114.7" y="240">XT3:3–4 /5.1</text>
<text x="179.7" y="240">XT3:5–6 /5.1</text>
<text x="244.7" y="240">XT3:7–8 /5.1</text>
<text x="308.6" y="240">XT3:9–10 /5.1</text>
<text x="372.5" y="240">XT3:11–12 /5.1</text>
<text x="465.8" y="240">XT4 /4.2</text>
<text x="608.8" y="240">XT5 /5.3</text>
<text x="760.8" y="240">XT6 /7.1</text>
<text x="39.5" y="255">K3:22</text>
<text x="69.1" y="255">XD2:09b</text>
<text x="104.5" y="255">K2:22</text>
<text x="136.5" y="255">XT3:2</text>
<text x="169.5" y="255">K5:22</text>
<text x="201.5" y="255">XT3:4</text>
<text x="234.5" y="255">K4:22</text>
<text x="266.5" y="255">XT3:6</text>
<text x="299.5" y="255">K7:22</text>
<text x="331.5" y="255">XT3:8</text>
<text x="364.5" y="255">K6:22</text>
<text x="395.4" y="255">XT3:10</text>
<text x="452" y="255">FU3:2</text>
<text x="483.1" y="255">A3:I1+</text>
<text x="530.9" y="255">K10:11</text>
<text x="562.5" y="255">K10:14</text>
<text x="594.1" y="255">K11:11</text>
<text x="625.7" y="255">K11:14</text>
<text x="657.3" y="255">K12:11</text>
<text x="688.9" y="255">K12:14</text>
<text x="724" y="255">A1:COM1</text>
<text x="760" y="255">A1:COM1</text>
<text x="796" y="255">A1:COM1</text>
<text x="71.5" y="262">XT3:4</text>
<text x="136.5" y="262">XT3:6</text>
<text x="201.5" y="262">XT3:8</text>
<text x="265.4" y="262">XT3:10</text>
<text x="330.4" y="262">XT3:12</text>
<text x="450.8" y="262">A3:24V</text>
<text x="730.6" y="262">+</text>
<text x="766.6" y="262">−</text>
<text x="801.6" y="262">SG</text>
<text x="35" y="277">100</text>
<text x="71.3" y="277">2</text>
<text x="100" y="277">101</text>
<text x="136.3" y="277">2</text>
<text x="165" y="277">102</text>
<text x="201.3" y="277">2</text>
<text x="230" y="277">103</text>
<text x="266.3" y="277">2</text>
<text x="295" y="277">104</text>
<text x="331.3" y="277">2</text>
<text x="360" y="277">105</text>
<text x="396.3" y="277">2</text>
<text x="451.8" y="277">5</text>
<text x="479.5" y="277">112</text>
<text x="527.5" y="277">140</text>
<text x="559.1" y="277">141</text>
<text x="590.7" y="277">142</text>
<text x="622.3" y="277">143</text>
<text x="653.9" y="277">144</text>
<text x="685.5" y="277">145</text>
<text x="722.5" y="277">120</text>
<text x="758.5" y="277">121</text>
<text x="794.5" y="277">122</text>
<text x="43.4" y="288.2">1</text>
<text x="75.4" y="288.2">2</text>
<text x="108.4" y="288.2">3</text>
<text x="140.4" y="288.2">4</text>
<text x="173.4" y="288.2">5</text>
<text x="205.4" y="288.2">6</text>
<text x="238.4" y="288.2">7</text>
<text x="270.4" y="288.2">8</text>
<text x="303.4" y="288.2">9</text>
<text x="334.3" y="288.2">10</text>
<text x="367.3" y="288.2">11</text>
<text x="399.3" y="288.2">12</text>
<text x="455.9" y="288.2">1</text>
<text x="487.9" y="288.2">2</text>
<text x="535.9" y="288.2">1</text>
<text x="567.5" y="288.2">2</text>
<text x="599.1" y="288.2">3</text>
<text x="630.7" y="288.2">4</text>
<text x="662.3" y="288.2">5</text>
<text x="693.9" y="288.2">6</text>
<text x="730.9" y="288.2">1</text>
<text x="766.9" y="288.2">2</text>
<text x="802.9" y="288.2">3</text>
<text x="31.6" y="316">W9.1</text>
<text x="96.6" y="316">W9.2</text>
<text x="161.6" y="316">W9.3</text>
<text x="226.6" y="316">W9.4</text>
<text x="291.6" y="316">W9.5</text>
<text x="356.6" y="316">W9.6</text>
<text x="445.4" y="316">W21</text>
<text x="525.4" y="316">W23</text>
<text x="722.8" y="316">W6</text>
<text x="43.1" y="333">+</text>
<text x="75.1" y="333">−</text>
<text x="108.1" y="333">+</text>
<text x="140.1" y="333">−</text>
<text x="173.1" y="333">+</text>
<text x="205.1" y="333">−</text>
<text x="238.1" y="333">+</text>
<text x="270.1" y="333">−</text>
<text x="303.1" y="333">+</text>
<text x="335.1" y="333">−</text>
<text x="368.1" y="333">+</text>
<text x="400.1" y="333">−</text>
<text x="455.6" y="333">+</text>
<text x="487.6" y="333">−</text>
<text x="729.2" y="333">D+</text>
<text x="765.2" y="333">D−</text>
<text x="801.6" y="333">SG</text>
<text x="459.5" y="365">4–20 мА; экран</text>
<text x="598.2" y="365">Пары 1–2 / 3–4 / 5–6</text>
<text x="746.5" y="365">Витая пара + SG; экран</text>
<text x="66.8" y="394">Связь с АСУТП</text>
<text x="178.3" y="394">Питание ШО1</text>
<text x="361.1" y="394">SB0, кнопки и лампа HL2</text>
<text x="584.3" y="394">Насос 4 кВт</text>
<text x="726.6" y="394">Сигнальная колонна</text>
<text x="73.8" y="402">XT7 /7.2</text>
<text x="184.8" y="402">XT8 /8.1</text>
<text x="378.8" y="402">XT9 /8.1</text>
<text x="587.7" y="402">XT10 /1.1</text>
<text x="738.7" y="402">XT11 /5.2</text>
<text x="42.7" y="417">A9:IN 5</text>
<text x="74.7" y="417">A9:IN 2</text>
<text x="106.7" y="417">A9:IN 3</text>
<text x="155" y="417">FU6:2</text>
<text x="184.6" y="417">XD2:10b</text>
<text x="218" y="417">PE2:02</text>
<text x="250.7" y="417">KSR1:T33</text>
<text x="282.4" y="417">KSR1:T22</text>
<text x="317.4" y="417">A1:X0</text>
<text x="349.1" y="417">A1:X1</text>
<text x="379.9" y="417">K15:A1</text>
<text x="412.6" y="417">A1:X3</text>
<text x="444.4" y="417">A1:X4</text>
<text x="476.3" y="417">K9:14</text>
<text x="506.8" y="419">Резерв</text>
<text x="539.9" y="417">UZ1:U/T1</text>
<text x="572" y="417">UZ1:V/T2</text>
<text x="603.5" y="417">UZ1:W/T3</text>
<text x="638" y="417">PE2:03</text>
<text x="671.6" y="417">XD3:07b</text>
<text x="694.2" y="417">XD2:11b</text>
<text x="719.4" y="417">K9:21</text>
<text x="742" y="417">K9:24</text>
<text x="763.6" y="417">K13:14</text>
<text x="787.4" y="417">K8:24</text>
<text x="808.9" y="417">K14:14</text>
<text x="282.4" y="424">KSR1:T12</text>
<text x="380.9" y="424">A1:X2</text>
<text x="39.5" y="439">132</text>
<text x="71.5" y="439">133</text>
<text x="103.5" y="439">134</text>
<text x="154.8" y="439">8</text>
<text x="186.8" y="439">2</text>
<text x="216.8" y="439">PE</text>
<text x="253.8" y="439">6</text>
<text x="283.4" y="439">13</text>
<text x="315.1" y="439">20</text>
<text x="346.9" y="439">21</text>
<text x="378.6" y="439">22</text>
<text x="410.4" y="439">23</text>
<text x="442.1" y="439">24</text>
<text x="471.7" y="439">107</text>
<text x="540.5" y="439">A6</text>
<text x="572.5" y="439">B6</text>
<text x="604.4" y="439">C6</text>
<text x="636.8" y="439">PE</text>
<text x="673.8" y="439">3</text>
<text x="696.5" y="439">2</text>
<text x="714.8" y="439">150</text>
<text x="737.5" y="439">151</text>
<text x="760.1" y="439">152</text>
<text x="782.8" y="439">153</text>
<text x="805.5" y="439">154</text>
<text x="47.9" y="450.2">1</text>
<text x="79.9" y="450.2">2</text>
<text x="111.9" y="450.2">3</text>
<text x="158.9" y="450.2">1</text>
<text x="190.9" y="450.2">2</text>
<text x="221.9" y="450.2">PE</text>
<text x="257.9" y="450.2">1</text>
<text x="289.7" y="450.2">2</text>
<text x="321.4" y="450.2">3</text>
<text x="353.2" y="450.2">4</text>
<text x="384.9" y="450.2">5</text>
<text x="416.7" y="450.2">6</text>
<text x="448.4" y="450.2">7</text>
<text x="480.2" y="450.2">8</text>
<text x="511.9" y="450.2">9</text>
<text x="546.9" y="450.2">1</text>
<text x="578.9" y="450.2">2</text>
<text x="610.9" y="450.2">3</text>
<text x="641.9" y="450.2">PE</text>
<text x="677.9" y="450.2">1</text>
<text x="700.6" y="450.2">2</text>
<text x="723.2" y="450.2">3</text>
<text x="745.9" y="450.2">4</text>
<text x="768.6" y="450.2">5</text>
<text x="791.2" y="450.2">6</text>
<text x="813.9" y="450.2">7</text>
<text x="39.8" y="478">W7</text>
<text x="150.8" y="478">W8</text>
<text x="163" y="478">1</text>
<text x="195" y="478">2</text>
<text x="227" y="478">PE</text>
<text x="249.8" y="478">W8</text>
<text x="262" y="478">3</text>
<text x="293.8" y="478">4</text>
<text x="325.5" y="478">5</text>
<text x="357.2" y="478">6</text>
<text x="389" y="478">7</text>
<text x="420.7" y="478">8</text>
<text x="452.5" y="478">9</text>
<text x="484.2" y="478">10</text>
<text x="538.8" y="478">W2</text>
<text x="667.4" y="478">W10</text>
<text x="47.8" y="495">A</text>
<text x="79.8" y="495">B</text>
<text x="107.5" y="495">Экран</text>
<text x="158.9" y="494.2">1</text>
<text x="190.9" y="494.2">2</text>
<text x="221.9" y="494.2">PE</text>
<text x="257.9" y="494.2">1</text>
<text x="289.7" y="494.2">2</text>
<text x="321.4" y="494.2">3</text>
<text x="353.2" y="494.2">4</text>
<text x="384.9" y="494.2">5</text>
<text x="416.7" y="494.2">6</text>
<text x="448.4" y="494.2">7</text>
<text x="480.2" y="494.2">8</text>
<text x="511.9" y="494.2">9</text>
<text x="546.7" y="495">U</text>
<text x="578.8" y="495">V</text>
<text x="610.3" y="495">W</text>
<text x="641.9" y="495">PE</text>
<text x="672.1" y="495">Чёрный</text>
<text x="694.8" y="495">Чёрный</text>
<text x="713.2" y="495">Коричневый</text>
<text x="739.1" y="495">Красный</text>
<text x="762.2" y="495">Жёлтый</text>
<text x="784.4" y="495">Зелёный</text>
<text x="809.2" y="495">Серый</text>
<text x="68.5" y="527">RS-485; экран</text>
<text x="582.3" y="527">4G6 мм²; экран</text>
<text x="28" y="545">XT2: группы B2–B7 — питание, сигнал, резерв. Свободны 6, 9, 12, 15, 18, 21; провода и перемычки не подключать.</text>
<text x="28" y="554">XT8 — питание ШО1 (+24 В, 0 В, PE); XT9 — SB0, кнопки и HL2. Обе группы соединяются одним кабелем W8.</text>
<text x="28" y="563">XT9:9 свободна с обеих сторон; жила W8:11 изолирована. Распределительные клеммы, шины и местные подключения ШО1 — лист 11.</text>
</g>
<g font-size="2.7">
<text x="11.7" y="470.8" transform="rotate(-90 11.7 470.8)">Подп. и дата</text>
<text x="11.7" y="500.9" transform="rotate(-90 11.7 500.9)">Инв. № дубл.</text>
<text x="11.7" y="525.8" transform="rotate(-90 11.7 525.8)">Взам. инв. №</text>
<text x="11.7" y="555.8" transform="rotate(-90 11.7 555.8)">Подп. и дата</text>
<text x="11.7" y="586" transform="rotate(-90 11.7 586)">Инв. № подл.</text>
</g>
<g font-size="2.5">
<text x="818.2" y="577.5">Вер.</text>
<text x="827.9" y="577.5">Лист</text>
<text x="651.6" y="587.5">Изм.</text>
<text x="659.9" y="587.5">Лист</text>
<text x="673.4" y="587.5">№ докум.</text>
<text x="694.8" y="587.5">Подп.</text>
<text x="707.8" y="587.5">Дата</text>
<text x="819.9" y="592.5">Формат A1</text>
</g>
</svg>
